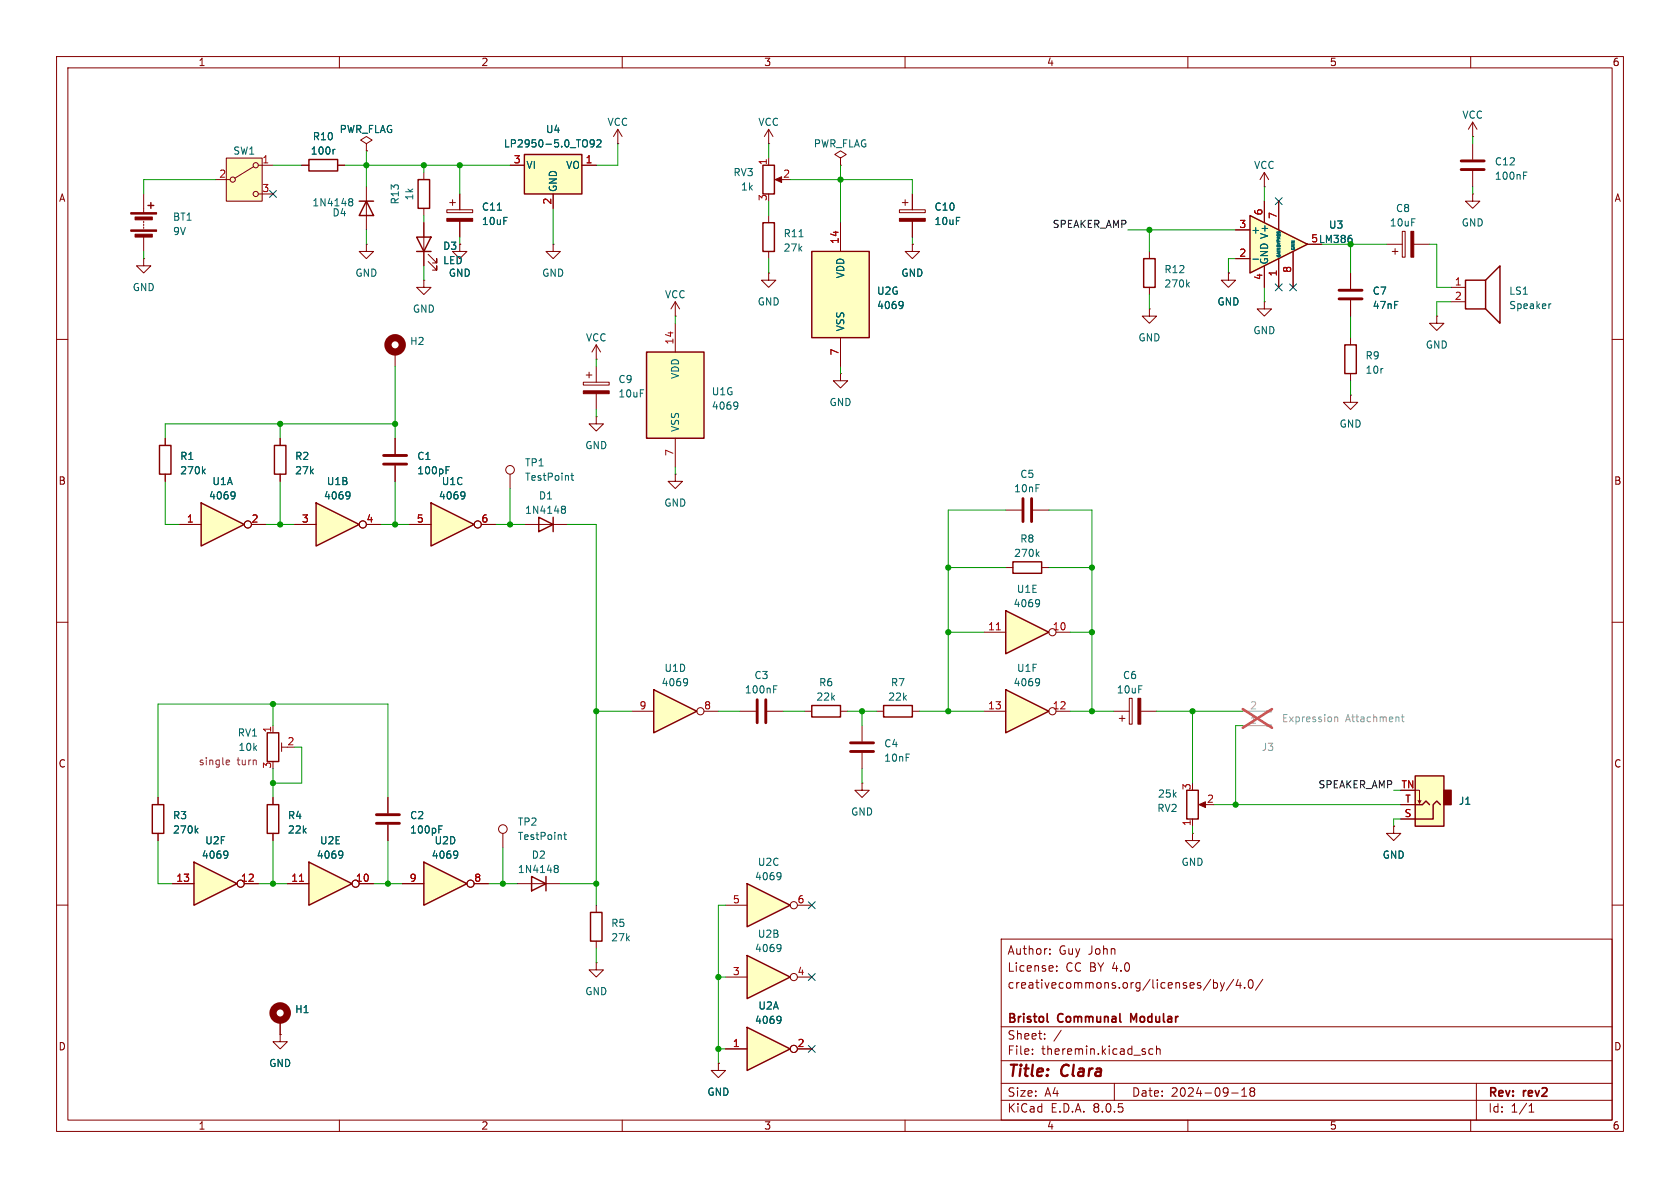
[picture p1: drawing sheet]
<svg xmlns="http://www.w3.org/2000/svg" width="297mm" height="210mm" viewBox="0 0 297 210" stroke-linecap="round" stroke-linejoin="round" font-family="sans-serif">
<g fill="none" stroke="#840000" stroke-width=".18">
<path d="M10 10h277v190h-277zM12 12h273v186h-273zM60 10v2M110 10v2M160 10v2M210 10v2M260 10v2M260.3 34.3v1.3h1.3l-1.3 1.2-1.2-1.2h1.2M260.3 34.3h.1M10 60h2M238.8 59.7v1.3M254 55.9v1.3h1.3l-1.3 1.2-1.3-1.2h1.3"/>
<path d="M254 55.9h.1M285 60h2M238.8 69.9v1.2h1.2l-1.2 1.3-1.3-1.3h1.3M238.8 69.9h.1M238.8 66v1.3M10 110h2M285 110h2M152.4 138.4v1.3h1.3l-1.3 1.3-1.3-1.3h1.3M152.4 138.4h.1M10 160h2M285 160h2M177 166h108v32h-108z"/>
<path d="M185.6 168.6v.1M185.6 167.8v.1M186.8 171.6v.1M186.8 170.8v.1M214 173.1l-1.3 2M214.5 173.2v1.5M214.5 173.8l.5-.1 .2 .3v.4l-.1 .2h-.6M215.7 173.7l.4 1M216.1 174.7l-.1 .4-.3 .1M216.5 173.7l-.4 1M218.1 173.1l-1.3 2M218.9 173.1l-.4 1.1h1"/>
<path d="M219.2 173.7v1M220 174.6v.1M220.8 173.3l.2-.1a.81 .81 0 0 1 .6 .6 .81 .81 0 0 1-.3 .8l-.1 .1a.81 .81 0 0 1-.4-1.4zM223.2 173.1l-1.2 2M60 198v2M110 198v2M160 198v2M177 194.5h108M177 191.5h108M177 187.5h108M177 181.5h108M182.5 186.3v.1"/>
<path d="M182.5 185.5v.1M184.7 183.6v.1M184.7 182.8v.1M187.6 182.1l-1.3 2M197 191.5v3M203.8 185.5l-.4-.1-.3 .3v.4l.1 .2h.6M204.5 185.5l.2-.1 .3 .1 .1 .9M204.5 184.9v1.5M210 198v2M217.7 193.2h1.2M219.5 193.8h.9M219.5 192.7l.5-.4v1.5"/>
<path d="M221.2 192.9l-.2 .3v.3l.2 .3 .5-.1 .1-.2-.1-.4-.2-.2M221.2 192.9l-.2-.2 .2-.4 .5 .1 .1 .2-.3 .3M221.2 192.9h.3M260 198v2M261 191.5v6.5M270.3 196.6h.9M270.3 195.5l.4-.4v1.5"/>
</g>
<path d="M185.2 180.6l.1 .1M200.4 180.3l-.5-1.1v1.5" fill="none" stroke="#840000" stroke-width=".3"/>
<path d="M237.7 61h2.1v5h-2.1z" fill="none" stroke="#840000" stroke-width=".25"/>
<path d="M244.4 65.1h.1" fill="none" stroke="#006464" stroke-width=".18"/>
<path d="M55.9 88.9l7.6 3.8-7.6 3.8z" fill="#ffffc2"/>
<path d="M54.6 28.2h5.1v2h-5.1zM63.5 35.6h2.5M64.8 35.6l1.2 2.5h-2.5zM202.2 45.7h2v5.1h-2zM259.1 49.5h3.5v5.1h-3.5zM262.6 49.5l2.6-2.5v10.2l-2.6-2.6M28.2 78.7h2v5.1h-2zM48.5 78.7h2v5.1h-2zM55.9 88.9l7.6 3.8-7.6 3.8z" fill="none" stroke="#840000" stroke-width=".25"/>
<g fill="none" stroke="#840000" stroke-width=".18">
<path d="M53.3 29.2h1.3M59.7 29.2h1.3M64.8 25.4l1-.6-1-.7-1 .7 1 .6v1.3M64.8 26.7h.1M64.8 33v7.6M260.3 24.1h.1M260.3 21.6v2.5M260.3 25.4v2.8M260.3 30.2v2.8M260.3 21.6l-.7 1.3M260.3 21.6l.8 1.3M203.2 54.6v1.3h1.3l-1.3 1.3-1.3-1.3h1.3"/>
<path d="M203.2 54.6h.1M203.2 44.5v1.2M203.2 50.8v1.3M217.2 48.3v1.2h1.2l-1.2 1.3-1.3-1.3h1.3M217.2 48.3h.1M223.5 53.3v1.3h1.3l-1.3 1.3-1.3-1.3h1.3M223.5 53.3h.1M238.8 48.3v2.8M238.8 53.1v2.8M245.1 43.2h2.8M246.1 44.5h1M246.6 43.9v1.1"/>
<path d="M247.9 40.9h.5v4.6h-.5zM249.9 43.2h2.8M256.5 50.8h2.6M256.5 53.3h2.6M29.2 77.5v1.2M49.5 77.5v1.2M29.2 83.8v1.3M49.5 83.8v1.3M52.1 92.7h3.8M64.8 92.7h2.5"/>
<circle cx="64.1" cy="92.7" r=".63"/>
</g>
<g fill="none" stroke="#006464" stroke-width=".18">
<path d="M59.2 26.4l-.2 .1M61.8 35.6l.1 .1M61.8 35.2l.3-.1 .2 .1 .1 .2-.3 .3M61.9 35.7h.2M61.9 35.7h-.1M62.1 35.7l.3 .2-.1 .4-.2 .1-.3-.1M269.4 31h.4M269.4 30.4h.6M209.9 50.3l.4 .4M210.3 49.9l-.5 .5M274.2 53.7l-.3 .1M35.9 83.3l.4 .5"/>
<path d="M36.3 82.9l-.5 .5M61.6 86.9l.2 .2a1.03 1.03 0 0 1-.2 1M61.9 87.5l-.3 .2"/>
</g>
<path d="M258.3 30h4.1M258.3 28.4h4.1M236.7 51.3h4.1M236.7 52.8h4.1" fill="none" stroke="#840000" stroke-width=".51"/>
<path d="M249.4 40.9h.5v4.6h-.5z" fill="#840000" stroke="#840000" stroke-width=".18"/>
<path d="M221 38.1l10.1 5.1-10.1 5.1z" fill="#ffffc2"/>
<path d="M26.2 36.3h1M26.7 35.8v1M221 38.1l10.1 5.1-10.1 5.1z" fill="none" stroke="#840000" stroke-width=".25"/>
<g fill="none" stroke="#840000" stroke-width=".18">
<path d="M25.4 34.3v3.3M25.4 39.1v.3M25.4 39.6v.3M223.5 35.6v3.8M226.1 35.6v5M25.4 45.7v1.3h1.3l-1.3 1.3-1.3-1.3h1.3M25.4 45.7h.1M25.4 40.1v.3M25.4 41.9v2.6M218.4 45.7h2.6M218.4 40.6h2.6M223.5 47v3.8"/>
<path d="M226.1 45.7v5.1M228.6 44.5v6.3M231.1 43.2h2.6"/>
</g>
<path d="M221.5 45.8h1M239 42.2v.5" fill="none" stroke="#006464" stroke-width=".18"/>
<g fill="#840000" stroke="#840000" stroke-width=".18">
<path d="M23.1 40.6h4.6v.3h-4.6z"/>
<path d="M23.1 37.6h4.6v.2h-4.6z"/>
<path d="M23.9 41.4h3v.5h-3z"/>
<path d="M23.9 38.4h3v.5h-3z"/>
</g>
<path d="M40 27.9h6.4v7.7h-6.4z" fill="#ffffc2"/>
<g fill="none" stroke="#840000" stroke-width=".18">
<path d="M38.1 31.8h2.5M40 27.9h6.4v7.7h-6.4zM44.8 29.5l-3.3 2M45.7 29.2h2.6M45.7 34.3h2.6M130.8 125.7h2.8M135.6 125.7h2.8M142.2 125.7h1.3M148.6 125.7h1.3"/>
<circle cx="41.1" cy="31.8" r=".46"/>
<circle cx="45.2" cy="34.3" r=".46"/>
<circle cx="45.2" cy="29.2" r=".46"/>
</g>
<path d="M143.5 124.7h5.1v2h-5.1z" fill="none" stroke="#840000" stroke-width=".25"/>
<path d="M133.9 123.7v4.1M135.4 123.7v4.1" fill="none" stroke="#840000" stroke-width=".51"/>
<path d="M136.8 121.8h.4M136.8 121.2h.6" fill="none" stroke="#006464" stroke-width=".18"/>
<path d="M115.6 121.9l7.6 3.8-7.6 3.8z" fill="#ffffc2"/>
<path d="M115.6 121.9l7.6 3.8-7.6 3.8z" fill="none" stroke="#840000" stroke-width=".25"/>
<g fill="none" stroke="#840000" stroke-width=".18">
<path d="M69.8 77.5v2.8M69.8 82.3v2.8M111.8 125.7h3.8M124.5 125.7h2.5"/>
<circle cx="123.8" cy="125.7" r=".63"/>
</g>
<path d="M78.9 83.1h.4M78.9 82.5h.6M121.3 120l.2 .1a1.03 1.03 0 0 1-.2 1.1M121.6 120.5l-.3 .2" fill="none" stroke="#006464" stroke-width=".18"/>
<path d="M67.8 80.5h4.1M67.8 82h4.1" fill="none" stroke="#840000" stroke-width=".51"/>
<path d="M132.1 181.6l7.6 3.8-7.6 3.8z" fill="#ffffc2"/>
<path d="M132.1 181.6l7.6 3.8-7.6 3.8z" fill="none" stroke="#840000" stroke-width=".25"/>
<g fill="none" stroke="#840000" stroke-width=".18">
<path d="M64.8 43.2v1.3h1.2l-1.2 1.2-1.3-1.2h1.3M64.8 43.2h.1M74.9 49.5v1.3h1.3l-1.3 1.3-1.2-1.3h1.2M74.9 49.5h.1M69.8 62.2v2.6M127 188v1.2h1.3l-1.3 1.3-1.3-1.3h1.3M127 188h.1M128.3 185.4h3.8M141 185.4h2.5"/>
<circle cx="140.3" cy="185.4" r=".63"/>
</g>
<path d="M137.8 179.6l.2 .2a1.03 1.03 0 0 1-.2 1.1M138.1 180.2l-.3 .2" fill="none" stroke="#006464" stroke-width=".18"/>
<circle cx="69.8" cy="61" r="1.27" fill="none" stroke="#840000" stroke-width="1.3"/>
<path d="M132.1 156.2l7.6 3.8-7.6 3.8z" fill="#ffffc2"/>
<path d="M132.1 156.2l7.6 3.8-7.6 3.8z" fill="none" stroke="#840000" stroke-width=".25"/>
<g fill="none" stroke="#840000" stroke-width=".18">
<path d="M128.3 160h3.8M141 160h2.5"/>
<circle cx="140.3" cy="160" r=".63"/>
</g>
<path d="M137.8 154.2l.2 .2a1.03 1.03 0 0 1-.2 1.1M138.1 154.8l-.3 .2" fill="none" stroke="#006464" stroke-width=".18"/>
<path d="M132.1 168.9l7.6 3.8-7.6 3.8z" fill="#ffffc2"/>
<path d="M104.4 161.3h2v5.1h-2zM132.1 168.9l7.6 3.8-7.6 3.8z" fill="none" stroke="#840000" stroke-width=".25"/>
<g fill="none" stroke="#840000" stroke-width=".18">
<path d="M105.4 170.2v1.3h1.3l-1.3 1.2-1.3-1.2h1.3M105.4 170.2h.1M105.4 160v1.3M105.4 166.4v1.2M128.3 172.7h3.8M141 172.7h2.5"/>
<circle cx="140.3" cy="172.7" r=".63"/>
</g>
<path d="M137.8 166.9l.2 .2a1.03 1.03 0 0 1-.2 1.1M138.1 167.5l-.3 .2" fill="none" stroke="#006464" stroke-width=".18"/>
<path d="M35.6 88.9l7.6 3.8-7.6 3.8z" fill="#ffffc2"/>
<path d="M73.9 31.8h2v5h-2zM73.7 41.9h2.5l-1.3 2.6zM73.7 44.5h2.5M35.6 88.9l7.6 3.8-7.6 3.8z" fill="none" stroke="#840000" stroke-width=".25"/>
<g fill="none" stroke="#840000" stroke-width=".18">
<path d="M74.9 30.5v1.3M74.9 36.8v1.3M74.9 39.4v7.6M79 37.1h4.6v.5h-4.6zM79.5 35.8h1M80 35.3v1M81.3 34.3v2.8M81.3 39.1v2.8M75.7 46.2l1.5 1.6v-.8v.8h-.7M75.7 45l1.5 1.5v-.8v.8h-.7M81.3 43.2v1.3h1.2l-1.2 1.2-1.3-1.2h1.3M81.3 43.2h.1"/>
<path d="M31.7 92.7h3.9M44.4 92.7h2.6M119.4 83.8v1.3h1.2l-1.2 1.3-1.3-1.3h1.3M119.4 83.8h.1"/>
<circle cx="43.8" cy="92.7" r=".63"/>
</g>
<path d="M87.9 37.2h.7M41.3 86.9l.2 .2a1.03 1.03 0 0 1-.2 1M41.5 87.5l-.2 .2" fill="none" stroke="#006464" stroke-width=".18"/>
<path d="M79 38.6h4.6v.5h-4.6z" fill="#840000" stroke="#840000" stroke-width=".18"/>
<path d="M114.3 62.2h10.2v15.3h-10.2z" fill="#ffffc2"/>
<path d="M114.3 62.2h10.2v15.3h-10.2z" fill="none" stroke="#840000" stroke-width=".25"/>
<g fill="none" stroke="#840000" stroke-width=".18">
<path d="M135.9 25.4h.1M135.9 22.9l-.8 1.2M135.9 22.9v2.5M135.9 22.9l.8 1.2M119.4 57.2v5M103.1 67.6h4.6v.5h-4.6zM103.6 66.3h1M104.1 65.8v1M105.4 63.5h.1M105.4 73.7v1.2h1.3l-1.3 1.3-1.3-1.3h1.3M105.4 73.7h.1M105.4 61l-.8 1.2"/>
<path d="M105.4 61v2.5M105.4 64.8v2.8M105.4 69.6v2.8M105.4 61l.8 1.2M119.4 77.5v5.1M148.6 66v1.3h1.3l-1.3 1.3-1.3-1.3h1.3M148.6 66h.1"/>
</g>
<path d="M130.2 71.1l.2 .1a1.03 1.03 0 0 1-.2 1.1M130.4 71.6l-.2 .3" fill="none" stroke="#006464" stroke-width=".18"/>
<path d="M103.1 69.1h4.6v.5h-4.6z" fill="#840000" stroke="#840000" stroke-width=".18"/>
<path d="M143.5 44.5h10.2v15.2h-10.2z" fill="#ffffc2"/>
<path d="M134.9 29.2h2v5.1h-2zM134.9 39.4h2v5.1h-2zM143.5 44.5h10.2v15.2h-10.2zM179.1 99.3h5v2h-5z" fill="none" stroke="#840000" stroke-width=".25"/>
<g fill="none" stroke="#840000" stroke-width=".18">
<path d="M109.2 25.4h.1M109.2 22.9l-.7 1.2M109.2 22.9v2.5M109.2 22.9l.8 1.2M135.9 27.9v1.3M135.9 38.1v1.3M137.4 31.8h1M148.6 39.4v5.1M159 37.1h4.6v.5h-4.6zM159.5 35.8h1M160 35.3v1M161.3 34.3v2.8"/>
<path d="M161.3 39.1v2.8M97.8 43.2v1.3h1.3l-1.3 1.2-1.3-1.2h1.3M97.8 43.2h.1M119.4 55.9h.1M119.4 53.3l-.8 1.3M119.4 53.3v2.6M119.4 53.3l.7 1.3M135.9 48.3v1.2h1.3l-1.3 1.3-1.3-1.3h1.3M135.9 48.3h.1M135.9 44.5v1.2M148.6 59.7v5.1M161.3 43.2v1.3h1.3l-1.3 1.2-1.3-1.2h1.3"/>
<path d="M161.3 43.2h.1M177.8 90.2h2.8M182.6 90.2h2.8M177.8 100.3h1.3M184.1 100.3h1.3"/>
</g>
<path d="M141.3 41.9h.7M159.4 53.3l.2 .1a1.03 1.03 0 0 1-.2 1.1M159.6 53.8l-.2 .3M183.3 97.9l.4 .5M183.7 97.5l-.5 .5" fill="none" stroke="#006464" stroke-width=".18"/>
<g fill="#840000" stroke="#840000" stroke-width=".18">
<path d="M159 38.6h4.6v.5h-4.6z"/>
<path d="M137 31.8l1.2-.6v1.1z"/>
</g>
<path d="M180.8 88.1v4.1M182.4 88.1v4.1" fill="none" stroke="#840000" stroke-width=".51"/>
<path d="M92.7 27.3h10.2v7h-10.2z" fill="#ffffc2"/>
<path d="M92.7 27.3h10.2v7h-10.2z" fill="none" stroke="#840000" stroke-width=".25"/>
<g fill="none" stroke="#840000" stroke-width=".18">
<path d="M90.2 29.2h2.5M97.8 34.3v2.5M102.9 29.2h2.5M148.6 27.9l1-.6-1-.6-1 .6 1 .6v1.3M148.6 29.2h.1M90.2 83.8v2.6"/>
<circle cx="90.2" cy="83.1" r=".76"/>
</g>
<path d="M105 25.3l-.2 .2-.4-.1-.1-.1 .1-.5 .4-.1 .2 .1a.84 .84 0 0 1-.3 1.2h-.3M105.5 24.8l.5-.1 .3 .4-.8 .9h.8M100.9 84.1h.5M101.1 83.6v1.1l.3 .2" fill="none" stroke="#006464" stroke-width=".18"/>
<path d="M76.2 88.9l7.6 3.8-7.6 3.8z" fill="#ffffc2"/>
<path d="M76.2 88.9l7.6 3.8-7.6 3.8zM95.2 91.4l2.6 1.3-2.6 1.3zM97.8 91.4v2.6M47.2 129.5h2.1v5.1h-2.1z" fill="none" stroke="#840000" stroke-width=".25"/>
<g fill="none" stroke="#840000" stroke-width=".18">
<path d="M72.4 92.7h3.8M85.1 92.7h2.5M92.7 92.7h7.6M48.3 128.3v1.2M49.8 131.3v1.5M49.8 132.1h1M246.4 146.1v1.2h1.2l-1.2 1.3-1.3-1.3h1.3M246.4 146.1h.1"/>
<circle cx="84.5" cy="92.7" r=".63"/>
</g>
<path d="M81.9 86.9l.2 .2a1.03 1.03 0 0 1-.2 1M82.2 87.5l-.3 .2M99.4 90h.1M99.4 89.5h.3l.2 .1 .1 .2-.3 .2M99.5 90h.2M99.5 90l-.1 .1M99.7 90l.3 .3-.1 .3-.2 .1h-.3" fill="none" stroke="#006464" stroke-width=".18"/>
<path d="M40.2 134.4h.3l.1 .3-.6 .1M40.5 135.1l-.3 .1" fill="none" stroke="#840084" stroke-width=".18"/>
<path d="M250.2 137.2h5.1v8.9h-5.1z" fill="#ffffc2"/>
<path d="M255.3 139.7h1.2v2.5h-1.2z" fill="#840000" stroke="#840000" stroke-width=".25"/>
<path d="M250.2 139.7h.8v2.3l.2-.5M247.6 144.8h2.6M247.6 142.2h2.6M250.7 141.5l.3 .5" fill="none" stroke="#840000" stroke-width=".18"/>
<path d="M250.2 137.2h5.1v8.9h-5.1zM250.2 142.2h1.3l.6-.6 .6 .6M254.6 142.2l-.6-.6-.6 .6v2.6h-3.2" fill="none" stroke="#840000" stroke-width=".25"/>
<path d="M219.7 125.7h4.2M219.7 128.3h4.2" fill="none" stroke="#a1a1a1" stroke-width=".18"/>
<g fill="#a1a1a1" stroke="#a1a1a1" stroke-width=".18">
<path d="M223.9 125.6h.9v.3h-.9z"/>
<path d="M223.9 128.1h.9v.3h-.9z"/>
</g>
<path d="M235.9 126.7v.9M235.9 126.9l.2-.2 .3 .1 .1 .8M247.7 126.7h.5M247.9 126.3v1.1l.3 .2" fill="none" stroke="#989898" stroke-width=".18"/>
<path d="M219.7 125.3l5.2 3.4M224.9 125.3l-5.2 3.4" fill="none" stroke="#e65255" stroke-width=".46"/>
<path d="M74.9 152.4l7.6 3.8-7.6 3.8z" fill="#ffffc2"/>
<path d="M74.9 152.4l7.6 3.8-7.6 3.8z" fill="none" stroke="#840000" stroke-width=".25"/>
<g fill="none" stroke="#840000" stroke-width=".18">
<path d="M68.6 141v2.8M68.6 145.8v2.8M71.1 156.2h3.8M83.8 156.2h2.6M210.8 147.3v1.3h1.3l-1.3 1.3-1.3-1.3h1.3M210.8 147.3h.1"/>
<circle cx="83.2" cy="156.2" r=".63"/>
</g>
<path d="M77.6 146.6h.4M77.6 146h.6M80.7 150.4l.2 .2a1.03 1.03 0 0 1-.2 1M80.9 151l-.2 .2" fill="none" stroke="#006464" stroke-width=".18"/>
<path d="M66.5 144h4.1M66.5 145.5h4.1" fill="none" stroke="#840000" stroke-width=".51"/>
<path d="M54.6 152.4l7.6 3.8-7.6 3.8z" fill="#ffffc2"/>
<path d="M209.8 139.7h2v5.1h-2zM54.6 152.4l7.6 3.8-7.6 3.8z" fill="none" stroke="#840000" stroke-width=".25"/>
<g fill="none" stroke="#840000" stroke-width=".18">
<path d="M223.5 33h.1M223.5 30.5l-.7 1.3M223.5 30.5v2.5M223.5 30.5l.8 1.3M152.4 128.3v2.8M152.4 133.1v2.8M196.8 125.7h2.8M197.9 127h1M198.4 126.5v1M199.6 123.4h.6v4.6h-.6zM201.7 125.7h2.8M50.8 156.2h3.8"/>
<path d="M63.5 156.2h2.5M210.8 144.8v1.3M212.3 142.2h1.1M49.5 182.9v1.3h1.3l-1.3 1.2-1.2-1.2h1.2M49.5 182.9h.1M49.5 180.3v2.6"/>
<circle cx="62.9" cy="156.2" r=".63"/>
</g>
<path d="M52.9 155.8h.8" fill="none" stroke="#a90000" stroke-width=".18"/>
<path d="M60.4 150.4l.1 .2a1.03 1.03 0 0 1-.1 1M60.6 151l-.2 .2" fill="none" stroke="#006464" stroke-width=".18"/>
<g fill="#840000" stroke="#840000" stroke-width=".18">
<path d="M212 142.2l1.1-.5v1z"/>
<path d="M201.2 123.4h.5v4.6h-.5z"/>
</g>
<circle cx="49.5" cy="179.1" r="1.27" fill="none" stroke="#840000" stroke-width="1.3"/>
<path d="M150.4 131.3h4M150.4 132.8h4" fill="none" stroke="#840000" stroke-width=".51"/>
<path d="M177.8 121.9l7.6 3.8-7.6 3.8z" fill="#ffffc2"/>
<path d="M156.2 124.7h5.1v2h-5.1zM177.8 121.9l7.6 3.8-7.6 3.8z" fill="none" stroke="#840000" stroke-width=".25"/>
<g fill="none" stroke="#840000" stroke-width=".18">
<path d="M154.9 125.7h1.3M161.3 125.7h1.3M174 125.7h3.8M186.7 125.7h2.5"/>
<circle cx="186.1" cy="125.7" r=".63"/>
</g>
<path d="M183.5 120l.2 .1a1.03 1.03 0 0 1-.2 1.1M183.8 120.5l-.3 .2" fill="none" stroke="#006464" stroke-width=".18"/>
<path d="M177.8 108l7.6 3.8-7.6 3.8z" fill="#ffffc2"/>
<path d="M177.8 108l7.6 3.8-7.6 3.8zM26.9 142.2h2.1v5.1h-2.1zM47.2 142.2h2.1v5.1h-2.1z" fill="none" stroke="#840000" stroke-width=".25"/>
<g fill="none" stroke="#840000" stroke-width=".18">
<path d="M174 111.8h3.8M186.7 111.8h2.5M27.9 141v1.2M27.9 147.3v1.3M48.3 141v1.2M48.3 147.3v1.3"/>
<circle cx="186.1" cy="111.8" r=".63"/>
</g>
<path d="M176.1 111.3h.8" fill="none" stroke="#a90000" stroke-width=".18"/>
<path d="M183.5 106l.2 .1a1.03 1.03 0 0 1-.2 1.1M183.8 106.5l-.3 .3M34.6 146.8l.4 .5M35 146.4l-.5 .5" fill="none" stroke="#006464" stroke-width=".18"/>
<path d="M34.3 152.4l7.6 3.8-7.6 3.8z" fill="#ffffc2"/>
<path d="M34.3 152.4l7.6 3.8-7.6 3.8zM94 154.9l2.5 1.3-2.5 1.3zM96.5 154.9v2.6" fill="none" stroke="#840000" stroke-width=".25"/>
<g fill="none" stroke="#840000" stroke-width=".18">
<path d="M53.3 29.2h1.3M59.7 29.2h1.3M64.8 26.7h.1M74.9 39.4v2.5M81.3 34.3v2.8M81.3 39.1v2.8M90.2 29.2h2.5M97.8 34.3v2.5M102.9 29.2h2.5M148.6 39.4v5.1M161.3 34.3v2.8M161.3 39.1v2.8"/>
<path d="M223.5 35.6v3.8M226.1 35.6v5M74.9 44.5v2.5M81.3 43.2h.1M148.6 59.7v5.1M161.3 43.2h.1M217.2 48.3h.1M218.4 45.7h2.6M218.4 40.6h2.6M223.5 47v3.8M226.1 45.7v5.1M228.6 44.5v6.3"/>
<path d="M231.1 43.2h2.6M238.8 48.3v2.8M238.8 53.1v2.8M29.2 77.5v1.2M49.5 77.5v1.2M69.8 77.5v2.8M29.2 83.8v1.3M31.7 92.7h3.9M44.4 92.7h2.6M49.5 83.8v1.3M52.1 92.7h3.8M64.8 92.7h2.5"/>
<path d="M69.8 82.3v2.8M72.4 92.7h3.8M85.1 92.7h2.5M27.9 141v1.2M27.9 147.3v1.3M30.5 156.2h3.8M43.2 156.2h2.5M48.3 141v1.2M48.3 147.3v1.3M50.8 156.2h3.8M63.5 156.2h2.5M68.6 141v2.8"/>
<path d="M68.6 145.8v2.8M71.1 156.2h3.8M83.8 156.2h2.6M88.9 147.3v2.6M91.4 156.2h7.7M246.4 146.1h.1M247.6 144.8h2.6M247.6 142.2h2.6M49.5 182.9h.1M49.5 180.3v2.6M127 188h.1M128.3 185.4h3.8"/>
<path d="M141 185.4h2.5"/>
<circle cx="43.8" cy="92.7" r=".63"/>
<circle cx="64.1" cy="92.7" r=".63"/>
<circle cx="84.5" cy="92.7" r=".63"/>
<circle cx="42.5" cy="156.2" r=".63"/>
<circle cx="62.9" cy="156.2" r=".63"/>
<circle cx="83.2" cy="156.2" r=".63"/>
<circle cx="88.9" cy="146.6" r=".76"/>
<circle cx="140.3" cy="185.4" r=".63"/>
</g>
<g fill="none" stroke="#006464" stroke-width=".18">
<path d="M59.2 26.4l-.2 .1M87.9 37.2h.7M105 25.3l-.2 .2-.4-.1-.1-.1 .1-.5 .4-.1 .2 .1a.84 .84 0 0 1-.3 1.2h-.3M105.5 24.8l.5-.1 .3 .4-.8 .9h.8M159.4 53.3l.2 .1a1.03 1.03 0 0 1-.2 1.1M159.6 53.8l-.2 .3M221.5 45.8h1M239 42.2v.5M35.9 83.3l.4 .5M36.3 82.9l-.5 .5M41.3 86.9l.2 .2a1.03 1.03 0 0 1-.2 1M41.5 87.5l-.2 .2"/>
<path d="M61.6 86.9l.2 .2a1.03 1.03 0 0 1-.2 1M61.9 87.5l-.3 .2M78.9 83.1h.4M78.9 82.5h.6M81.9 86.9l.2 .2a1.03 1.03 0 0 1-.2 1M82.2 87.5l-.3 .2M34.6 146.8l.4 .5M35 146.4l-.5 .5M40 150.4l.2 .2a1.03 1.03 0 0 1-.2 1M40.3 151l-.3 .2M60.4 150.4l.1 .2a1.03 1.03 0 0 1-.1 1M60.6 151l-.2 .2"/>
<path d="M77.6 146.6h.4M77.6 146h.6M80.7 150.4l.2 .2a1.03 1.03 0 0 1-.2 1M80.9 151l-.2 .2M98.1 153.5h.1M98.1 153h.4l.1 .1 .1 .2-.2 .2M98.2 153.5h.3M98.2 153.5l-.1 .1M98.5 153.5l.2 .3-.1 .3-.1 .1h-.4M99.7 147.6h.4M99.8 147.1v1.1l.3 .2M137.8 179.6l.2 .2a1.03 1.03 0 0 1-.2 1.1"/>
<path d="M138.1 180.2l-.3 .2"/>
</g>
<g fill="none" stroke="#009600" stroke-width=".18">
<path d="M38.1 31.8h-12.7v2.5M48.3 29.2h5M61 29.2h29.2M64.8 26.7v6.3M74.9 29.2v1.3M74.9 38.1v1.3M81.3 29.2v5.1M97.8 36.8v6.4M109.2 25.4v3.8h-3.8M135.9 25.4v2.5M135.9 35.6v2.5M139.7 31.8h21.6v2.5"/>
<path d="M148.6 29.2v10.2M223.5 33v2.6M260.3 24.1v1.3M260.3 33v1.3M25.4 44.5v1.2M64.8 40.6v2.6M74.9 47v2.5M81.3 41.9v1.3M119.4 55.9v1.3M135.9 45.7v2.6M161.3 41.9v1.3M199.4 40.6h19"/>
<path d="M203.2 40.6v3.9M203.2 52.1v2.5M218.4 45.7h-1.2v2.6M223.5 50.8v2.5M233.7 43.2h11.4M238.8 43.2v5.1M238.8 55.9v3.8M252.7 43.2h1.3v7.6h2.5M256.5 53.3h-2.5v2.6M49.5 74.9v2.6M69.8 74.9h-40.6v2.6M69.8 64.8v12.7"/>
<path d="M105.4 63.5v1.3M105.4 72.4v1.3M148.6 64.8v1.2M238.8 67.3v2.6M29.2 85.1v7.6h2.5M47 92.7h5.1M49.5 85.1v7.6M67.3 92.7h5.1M69.8 85.1v7.6M87.6 92.7h5.1M90.2 86.4v6.3M100.3 92.7h5.1v67.3"/>
<path d="M119.4 82.6v1.2M177.8 90.2h-10.2v35.5M185.4 90.2h7.6v35.5M167.6 100.3h10.2M167.6 111.8h6.4M185.4 100.3h7.6M189.2 111.8h3.8M48.3 124.5v3.8M48.3 135.9v5.1M52.1 132.1h1.2v6.3h-5M105.4 125.7h6.4M127 125.7h3.8"/>
<path d="M138.4 125.7h3.8M149.9 125.7h5M152.4 125.7v2.6M152.4 135.9v2.5M162.6 125.7h11.4M189.2 125.7h7.6M204.5 125.7h15.2M210.8 125.7v12.7M219.7 128.3h-1.3v13.9M246.4 139.7h1.2M27.9 141v-16.5h40.7v16.5M27.9 148.6v7.6h2.6"/>
<path d="M45.7 156.2h5.1M48.3 148.6v7.6M66 156.2h5.1M68.6 148.6v7.6M86.4 156.2h5M88.9 149.9v6.3M99.1 156.2h6.3M210.8 146.1v1.2M214.6 142.2h33M247.6 144.8h-1.2v1.3M105.4 167.6v2.6M127 172.7h1.3"/>
<path d="M128.3 160h-1.3v28M127 185.4h1.3"/>
</g>
<g fill="none" stroke="#000084" stroke-width=".18">
<path d="M47.7 33.7l1.2 1.2M48.9 33.7l-1.2 1.2M225.5 35l1.2 1.2M226.7 35l-1.2 1.2M225.5 50.2l1.2 1.2M226.7 50.2l-1.2 1.2M228 50.2l1.2 1.2M229.2 50.2l-1.2 1.2M142.9 159.4l1.2 1.2M144.1 159.4l-1.2 1.2M142.9 172.1l1.2 1.2M144.1 172.1l-1.2 1.2"/>
<path d="M142.9 184.8l1.2 1.2M144.1 184.8l-1.2 1.2"/>
</g>
<path d="M52.9 155.8h.8" fill="none" stroke="#a90000" stroke-width=".18"/>
<g fill="#009600" stroke="#009600" stroke-width=".18">
<circle cx="69.8" cy="74.9" r=".46"/>
<circle cx="49.5" cy="92.7" r=".46"/>
<circle cx="49.5" cy="74.9" r=".46"/>
<circle cx="69.8" cy="92.7" r=".46"/>
<circle cx="74.9" cy="29.2" r=".46"/>
<circle cx="64.8" cy="29.2" r=".46"/>
<circle cx="203.2" cy="40.6" r=".46"/>
<circle cx="193" cy="100.3" r=".46"/>
<circle cx="148.6" cy="31.8" r=".46"/>
<circle cx="48.3" cy="124.5" r=".46"/>
<circle cx="68.6" cy="156.2" r=".46"/>
<circle cx="48.3" cy="156.2" r=".46"/>
<circle cx="105.4" cy="125.7" r=".46"/>
<circle cx="88.9" cy="156.2" r=".46"/>
<circle cx="48.3" cy="138.4" r=".46"/>
<circle cx="167.6" cy="100.3" r=".46"/>
<circle cx="167.6" cy="111.8" r=".46"/>
<circle cx="167.6" cy="125.7" r=".46"/>
<circle cx="193" cy="125.7" r=".46"/>
<circle cx="193" cy="111.8" r=".46"/>
<circle cx="152.4" cy="125.7" r=".46"/>
<circle cx="210.8" cy="125.7" r=".46"/>
<circle cx="218.4" cy="142.2" r=".46"/>
<circle cx="90.2" cy="92.7" r=".46"/>
<circle cx="81.3" cy="29.2" r=".46"/>
<circle cx="105.4" cy="156.2" r=".46"/>
<circle cx="127" cy="172.7" r=".46"/>
<circle cx="127" cy="185.4" r=".46"/>
<circle cx="238.8" cy="43.2" r=".46"/>
</g>
<g font-size="2.8" fill="#840000">
<text x="178" y="190.9">Title:</text>
<text x="187.7" y="190.9">Clara</text>
</g>
<g font-size="2.1" fill="#840000">
<text x="178" y="172">License:</text>
<text x="178" y="169">Author:</text>
<text x="187.2" y="169">Guy</text>
<text x="188.4" y="172">CC BY 4.0</text>
<text x="192.5" y="169">John</text>
<text x="178" y="175">creativecommons.org/licenses/by/4.0/</text>
<text x="178" y="184">Sheet:</text>
<text x="178" y="181.2">Bristol</text>
<text x="187.1" y="181.2">Communal</text>
<text x="200.6" y="181.2">Modular</text>
<text x="178" y="186.7">File:</text>
<text x="184.1" y="186.7">theremin.kicad_sch</text>
<text x="178" y="196.9">KiCad</text>
<text x="178" y="194.1">Size:</text>
<text x="184.7" y="194.1">A4</text>
<text x="185.7" y="196.9">E.D.A.</text>
<text x="193.3" y="196.9">8.0.5</text>
<text x="200" y="194.1">Date:</text>
<text x="207" y="194.1">2024-09-18</text>
<text x="263" y="194.3">Rev:</text>
<text x="263" y="196.9">Id:</text>
<text x="267.1" y="196.9">1/1</text>
<text x="269.4" y="194.3">rev2</text>
</g>
<g font-size="1.8" fill="#840000">
<text x="35" y="11.9">1</text>
<text x="85" y="11.9">2</text>
<text x="135" y="11.9">3</text>
<text x="185" y="11.9">4</text>
<text x="235" y="11.9">5</text>
<text x="285" y="11.9">6</text>
<text x="10.3" y="35.9">A</text>
<text x="285.3" y="35.9">A</text>
<text x="10.3" y="85.9">B</text>
<text x="285.3" y="85.9">B</text>
<text x="10.3" y="135.9">C</text>
<text x="285.3" y="135.9">C</text>
<text x="10.3" y="185.9">D</text>
<text x="285.3" y="185.9">D</text>
<text x="35" y="199.9">1</text>
<text x="85" y="199.9">2</text>
<text x="135" y="199.9">3</text>
<text x="185" y="199.9">4</text>
<text x="235" y="199.9">5</text>
<text x="285" y="199.9">6</text>
</g>
<g font-size="1.8" fill="#006464">
<text x="60" y="23.7">PWR_FLAG</text>
<text x="96.4" y="23.7">U4</text>
<text x="107.3" y="22.5">VCC</text>
<text x="134" y="22.5">VCC</text>
<text x="258.4" y="21.2">VCC</text>
<text x="41.1" y="27.5">SW1</text>
<text x="54.8" y="27.5">100r</text>
<text x="55.2" y="25">R10</text>
<text x="89" y="26.3">LP2950-5.0_TO92</text>
<text x="143.8" y="26.3">PWR_FLAG</text>
<text x="264.2" y="29.4">C12</text>
<text x="73.3" y="35.5" transform="rotate(-90 73.3 35.5)">1k</text>
<text x="93" y="30.1">VI</text>
<text x="98.7" y="34" transform="rotate(-90 98.7 34)">GND</text>
<text x="100" y="30.1">VO</text>
<text x="129.6" y="31.3">RV3</text>
<text x="130.9" y="33.9">1k</text>
<text x="221.6" y="30.1">VCC</text>
<text x="264.2" y="32">100nF</text>
<text x="30.5" y="39.2">BT1</text>
<text x="30.5" y="41.8">9V</text>
<text x="55.1" y="36.7">1N4148</text>
<text x="58.7" y="38.5">D4</text>
<text x="70.7" y="36.2" transform="rotate(-90 70.7 36.2)">R13</text>
<text x="85.1" y="37.4">C11</text>
<text x="85.1" y="40">10uF</text>
<text x="165.1" y="37.4">C10</text>
<text x="165.1" y="40">10uF</text>
<text x="221.1" y="41.5">+</text>
<text x="234.8" y="40.6">U3</text>
<text x="245.6" y="40.2">10uF</text>
<text x="246.7" y="37.7">C8</text>
<text x="258.3" y="40.2">GND</text>
<text x="78.2" y="44.4">D3</text>
<text x="78.2" y="46.9">LED</text>
<text x="138.4" y="44.7">27k</text>
<text x="138.4" y="42.1">R11</text>
<text x="224.4" y="46.9" transform="rotate(-90 224.4 46.9)">GND V+</text>
<text x="23.4" y="51.7">GND</text>
<text x="62.7" y="49.1">GND</text>
<text x="79.2" y="49.1">GND</text>
<text x="95.8" y="49.1">GND</text>
<text x="117.5" y="52.9">VCC</text>
<text x="149.5" y="49.3" transform="rotate(-90 149.5 49.3)">VDD</text>
<text x="154.9" y="52.3">U2G</text>
<text x="159.3" y="49.1">GND</text>
<text x="205.7" y="48.5">R12</text>
<text x="205.7" y="51">270k</text>
<text x="242.6" y="52.3">C7</text>
<text x="266.7" y="52.3">LS1</text>
<text x="72.9" y="55.5">GND</text>
<text x="133.9" y="54.2">GND</text>
<text x="149.5" y="58.7" transform="rotate(-90 149.5 58.7)">VSS</text>
<text x="154.9" y="54.8">4069</text>
<text x="215.1" y="54.2">GND</text>
<text x="221.5" y="59.3">GND</text>
<text x="242.6" y="54.8">47nF</text>
<text x="266.7" y="54.8">Speaker</text>
<text x="72.4" y="61.2">H2</text>
<text x="103.5" y="60.6">VCC</text>
<text x="201.2" y="60.6">GND</text>
<text x="241.3" y="63.7">R9</text>
<text x="252" y="61.8">GND</text>
<text x="109.2" y="67.9">C9</text>
<text x="109.2" y="70.5">10uF</text>
<text x="120.2" y="67.1" transform="rotate(-90 120.2 67.1)">VDD</text>
<text x="125.7" y="70.1">U1G</text>
<text x="146.6" y="72">GND</text>
<text x="241.3" y="66.3">10r</text>
<text x="120.2" y="76.5" transform="rotate(-90 120.2 76.5)">VSS</text>
<text x="125.7" y="72.6">4069</text>
<text x="236.7" y="75.8">GND</text>
<text x="31.8" y="81.5">R1</text>
<text x="52.1" y="81.5">R2</text>
<text x="73.7" y="81.5">C1</text>
<text x="92.7" y="82.7">TP1</text>
<text x="103.4" y="79.6">GND</text>
<text x="31.8" y="84">270k</text>
<text x="36.8" y="88.5">4069</text>
<text x="37.5" y="86">U1A</text>
<text x="52.1" y="84">27k</text>
<text x="57.2" y="88.5">4069</text>
<text x="57.7" y="86">U1B</text>
<text x="73.7" y="84">100pF</text>
<text x="77.5" y="88.5">4069</text>
<text x="78" y="86">U1C</text>
<text x="92.7" y="85.2">TestPoint</text>
<text x="95.2" y="88.5">D1</text>
<text x="117.3" y="89.8">GND</text>
<text x="179.2" y="87.2">10nF</text>
<text x="180.3" y="84.7">C5</text>
<text x="92.7" y="91">1N4148</text>
<text x="179.2" y="98.7">270k</text>
<text x="180.3" y="96.1">R8</text>
<text x="179.1" y="107.5">4069</text>
<text x="179.7" y="105">U1E</text>
<text x="117.4" y="119">U1D</text>
<text x="179.7" y="119">U1F</text>
<text x="116.9" y="121.5">4069</text>
<text x="131.6" y="122.8">100nF</text>
<text x="133.3" y="120.2">C3</text>
<text x="144.2" y="124.1">22k</text>
<text x="144.7" y="121.5">R6</text>
<text x="156.9" y="124.1">22k</text>
<text x="157.4" y="121.5">R7</text>
<text x="179.1" y="121.5">4069</text>
<text x="197.3" y="122.8">10uF</text>
<text x="198.4" y="120.2">C6</text>
<text x="41.9" y="130.4">RV1</text>
<text x="42.1" y="132.9">10k</text>
<text x="156.2" y="132.3">C4</text>
<text x="156.2" y="134.8">10nF</text>
<text x="204.5" y="143.7">RV2</text>
<text x="204.6" y="141.2">25k</text>
<text x="257.8" y="142.5">J1</text>
<text x="30.5" y="145">R3</text>
<text x="30.5" y="147.5">270k</text>
<text x="36.2" y="149.5">U2F</text>
<text x="50.8" y="145">R4</text>
<text x="50.8" y="147.5">22k</text>
<text x="56.5" y="149.5">U2E</text>
<text x="72.4" y="145">C2</text>
<text x="72.4" y="147.5">100pF</text>
<text x="76.7" y="149.5">U2D</text>
<text x="91.4" y="146.2">TP2</text>
<text x="91.4" y="148.7">TestPoint</text>
<text x="150.4" y="144.4">GND</text>
<text x="35.6" y="152">4069</text>
<text x="55.9" y="152">4069</text>
<text x="76.2" y="152">4069</text>
<text x="91.5" y="154.5">1N4148</text>
<text x="93.9" y="152">D2</text>
<text x="133.4" y="155.8">4069</text>
<text x="133.9" y="153.3">U2C</text>
<text x="208.8" y="153.3">GND</text>
<text x="244.3" y="152">GND</text>
<text x="108" y="164.1">R5</text>
<text x="108" y="166.6">27k</text>
<text x="133.9" y="166">U2B</text>
<text x="133.4" y="168.5">4069</text>
<text x="52.1" y="179.3">H1</text>
<text x="103.4" y="176.1">GND</text>
<text x="134" y="178.7">U2A</text>
<text x="133.4" y="181.2">4069</text>
<text x="47.5" y="188.8">GND</text>
<text x="125" y="193.9">GND</text>
</g>
<g font-size="1.8" fill="#a90000">
<text x="46.3" y="29">1</text>
<text x="90.7" y="29">3</text>
<text x="103.4" y="29">1</text>
<text x="135.6" y="29.3" transform="rotate(-90 135.6 29.3)">1</text>
<text x="38.7" y="31.5">2</text>
<text x="46.3" y="34">3</text>
<text x="135.6" y="35.6" transform="rotate(-90 135.6 35.6)">3</text>
<text x="138.4" y="31.5">2</text>
<text x="97.5" y="36.3" transform="rotate(-90 97.5 36.3)">2</text>
<text x="219" y="40.4">3</text>
<text x="223.3" y="38.2" transform="rotate(-90 223.3 38.2)">6</text>
<text x="225.8" y="38.8" transform="rotate(-90 225.8 38.8)">7</text>
<text x="148.3" y="43.2" transform="rotate(-90 148.3 43.2)">14</text>
<text x="219" y="45.5">2</text>
<text x="231.7" y="42.9">5 LM386</text>
<text x="223.3" y="49.6" transform="rotate(-90 223.3 49.6)">4</text>
<text x="225.8" y="49" transform="rotate(-90 225.8 49)">1</text>
<text x="228.3" y="48.3" transform="rotate(-90 228.3 48.3)">8</text>
<text x="257.1" y="50.5">1</text>
<text x="257.1" y="53.1">2</text>
<text x="119.1" y="61" transform="rotate(-90 119.1 61)">14</text>
<text x="148.3" y="62.9" transform="rotate(-90 148.3 62.9)">7</text>
<text x="119.1" y="80.7" transform="rotate(-90 119.1 80.7)">7</text>
<text x="32.9" y="92.5">1</text>
<text x="44.4" y="92.5">2</text>
<text x="53.3" y="92.5">3</text>
<text x="64.7" y="92.5">4</text>
<text x="73.6" y="92.5">5</text>
<text x="85" y="92.5">6</text>
<text x="174.6" y="111.5">11</text>
<text x="186" y="111.5">10</text>
<text x="113" y="125.5">9</text>
<text x="124.4" y="125.5">8</text>
<text x="174.6" y="125.5">13</text>
<text x="186" y="125.5">12</text>
<text x="48" y="129.6" transform="rotate(-90 48 129.6)">1</text>
<text x="50.7" y="131.8">2</text>
<text x="48" y="136" transform="rotate(-90 48 136)">3</text>
<text x="210.6" y="139.8" transform="rotate(-90 210.6 139.8)">3</text>
<text x="213.3" y="142">2</text>
<text x="247.7" y="139.4">TN</text>
<text x="248.3" y="142">T</text>
<text x="210.6" y="146.1" transform="rotate(-90 210.6 146.1)">1</text>
<text x="248.2" y="144.5">S</text>
<text x="31.1" y="156">13</text>
<text x="42.5" y="156">12</text>
<text x="51.4" y="156">11</text>
<text x="62.8" y="156">10</text>
<text x="72.3" y="156">9</text>
<text x="83.7" y="156">8</text>
<text x="129.5" y="159.8">5</text>
<text x="140.9" y="159.8">6</text>
<text x="129.5" y="172.5">3</text>
<text x="140.9" y="172.5">4</text>
<text x="129.5" y="185.2">1</text>
<text x="140.9" y="185.2">2</text>
</g>
<g font-size="1.8" fill="#0f0f0f">
<text x="186" y="40.4">SPEAKER_AMP</text>
<text x="233" y="139.4">SPEAKER_AMP</text>
</g>
<g font-size="1.8" fill="#aaa">
<text x="220.9" y="125.5">2</text>
<text x="220.9" y="128">1</text>
</g>
<g font-size="1.8" fill="#989898">
<text x="226.5" y="127.9">Expression</text>
<text x="237.9" y="127.9">Attachment</text>
<text x="223" y="132.9">J3</text>
</g>
<g font-size="1.8" fill="#840084">
<text x="35" y="135.5">single</text>
<text x="41.9" y="135.5">turn</text>
</g>
<g font-size=".7" fill="#006464">
<text x="226.5" y="45.6" transform="rotate(-90 226.5 45.6)">GAINBYPASS</text>
<text x="229.1" y="44.3" transform="rotate(-90 229.1 44.3)">GAIN</text>
</g>
</svg>
